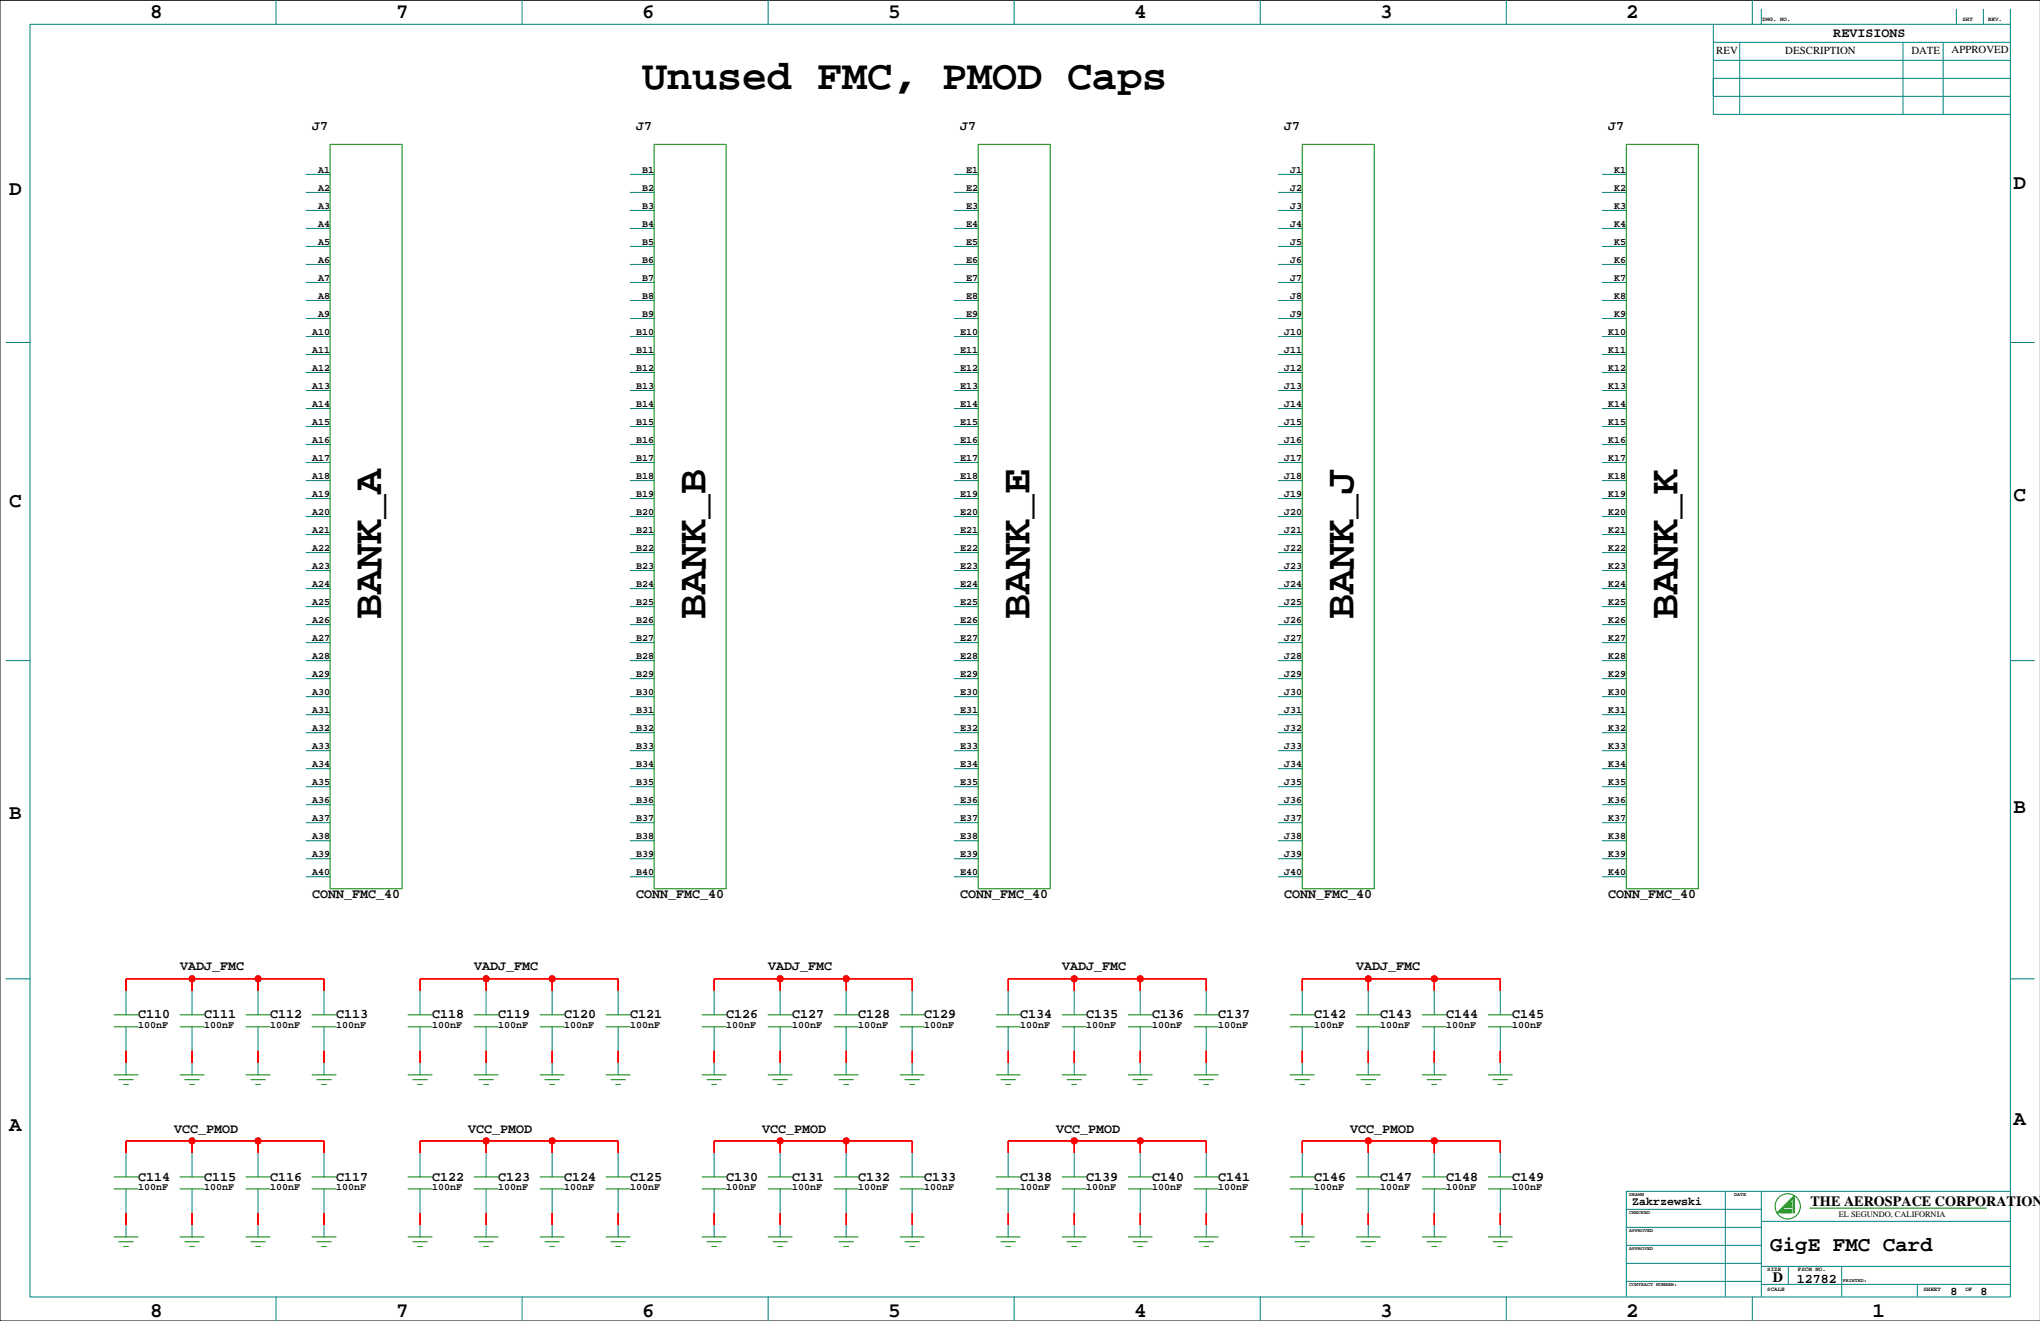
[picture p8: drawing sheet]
<svg xmlns="http://www.w3.org/2000/svg" width="863mm" height="559mm" viewBox="0 0 863 559" stroke-linecap="round" stroke-linejoin="round" font-family="sans-serif">
<path d="M863.3 .1h-863.3v558.7h863.3" fill="none" stroke="#000" stroke-width=".42"/>
<g fill="none" stroke="#008080" stroke-width=".42">
<path d="M12.7 10.3h838v538.3h-838zM116.8 .1v10.2M220.9 .1v10.2M325 .1v10.2M429.2 .1v10.2M533.3 .1v10.2M637.4 .1v10.2M725 17.9v7.6h125.7M725 10.3v7.6h125.7M736.2 18.2v7.3M741.5 .1v10.2M745.3 3.9v6.4"/>
<path d="M805.3 18.2v7.3M822.3 18.2v7.3M827.9 3.9v6.4M839.3 3.9v6.4M850.7 3.9v6.4M725 25.5v7.6h125.7M736.2 25.8v14.7M805.3 25.8v7.3M805.3 33.4v7.4M822.3 25.8v14.7M725 40.8v7.6h125.7M725 40.5v-7.4v7.7h125.7"/>
<path d="M736.2 40.8v7.3M805.3 41v7.4M822.3 40.8v7.3M129.5 73.8h10.2M266.6 73.8h10.2M403.8 73.8h10.1M540.9 73.8h10.2M678 73.8h10.2M129.5 81.4h10.2M129.5 89h10.2M129.5 96.6h10.2M266.6 81.4h10.2"/>
<path d="M266.6 89h10.2M266.6 96.6h10.2M403.8 81.4h10.1M403.8 89h10.1M403.8 96.6h10.1M540.9 81.4h10.2M540.9 89h10.2M540.9 96.6h10.2M678 81.4h10.2M678 89h10.2M678 96.6h10.2M129.5 104.2h10.2"/>
<path d="M129.5 111.9h10.2M129.5 119.5h10.2M266.6 104.2h10.2M266.6 111.9h10.2M266.6 119.5h10.2M403.8 104.2h10.1M403.8 111.9h10.1M403.8 119.5h10.1M540.9 104.2h10.2M540.9 111.9h10.2M540.9 119.5h10.2M678 104.2h10.2"/>
<path d="M678 111.9h10.2M678 119.5h10.2M129.5 127.1h10.2M129.5 134.7h10.2M266.6 127.1h10.2M266.6 134.7h10.2M403.8 127.1h10.1M403.8 134.7h10.1M540.9 127.1h10.2M540.9 134.7h10.2M678 127.1h10.2M678 134.7h10.2"/>
<path d="M2.5 144.9h10.2M129.5 142.3h10.2M129.5 150h10.2M129.5 157.6h10.2M266.6 142.3h10.2M266.6 150h10.2M266.6 157.6h10.2M403.8 142.3h10.1M403.8 150h10.1M403.8 157.6h10.1M540.9 142.3h10.2M540.9 150h10.2"/>
<path d="M540.9 157.6h10.2M678 142.3h10.2M678 150h10.2M678 157.6h10.2M850.7 144.9h10.2M129.5 165.2h10.2M129.5 172.8h10.2M266.6 165.2h10.2M266.6 172.8h10.2M403.8 165.2h10.1M403.8 172.8h10.1M540.9 165.2h10.2"/>
<path d="M540.9 172.8h10.2M678 165.2h10.2M678 172.8h10.2M129.5 180.4h10.2M129.5 188h10.2M129.5 195.7h10.2M266.6 180.4h10.2M266.6 188h10.2M266.6 195.7h10.2M403.8 180.4h10.1M403.8 188h10.1M403.8 195.7h10.1"/>
<path d="M540.9 180.4h10.2M540.9 188h10.2M540.9 195.7h10.2M678 180.4h10.2M678 188h10.2M678 195.7h10.2M129.5 203.3h10.2M129.5 210.9h10.2M129.5 218.5h10.2M266.6 203.3h10.2M266.6 210.9h10.2M266.6 218.5h10.2"/>
<path d="M403.8 203.3h10.1M403.8 210.9h10.1M403.8 218.5h10.1M540.9 203.3h10.2M540.9 210.9h10.2M540.9 218.5h10.2M678 203.3h10.2M678 210.9h10.2M678 218.5h10.2M129.5 226.1h10.2M129.5 233.8h10.2M266.6 226.1h10.2"/>
<path d="M266.6 233.8h10.2M403.8 226.1h10.1M403.8 233.8h10.1M540.9 226.1h10.2M540.9 233.8h10.2M678 226.1h10.2M678 233.8h10.2M129.5 241.4h10.2M129.5 249h10.2M129.5 256.6h10.2M266.6 241.4h10.2M266.6 249h10.2"/>
<path d="M266.6 256.6h10.2M403.8 241.4h10.1M403.8 249h10.1M403.8 256.6h10.1M540.9 241.4h10.2M540.9 249h10.2M540.9 256.6h10.2M678 241.4h10.2M678 249h10.2M678 256.6h10.2M2.5 279.5h10.2M129.5 264.2h10.2"/>
<path d="M129.5 271.8h10.2M129.5 279.5h10.2M266.6 264.2h10.2M266.6 271.8h10.2M266.6 279.5h10.2M403.8 264.2h10.1M403.8 271.8h10.1M403.8 279.5h10.1M540.9 264.2h10.2M540.9 271.8h10.2M540.9 279.5h10.2M678 264.2h10.2"/>
<path d="M678 271.8h10.2M678 279.5h10.2M850.7 279.5h10.2M129.5 287.1h10.2M129.5 294.7h10.2M266.6 287.1h10.2M266.6 294.7h10.2M403.8 287.1h10.1M403.8 294.7h10.1M540.9 287.1h10.2M540.9 294.7h10.2M678 287.1h10.2"/>
<path d="M678 294.7h10.2M129.5 302.3h10.2M129.5 309.9h10.2M129.5 317.6h10.2M266.6 302.3h10.2M266.6 309.9h10.2M266.6 317.6h10.2M403.8 302.3h10.1M403.8 309.9h10.1M403.8 317.6h10.1M540.9 302.3h10.2M540.9 309.9h10.2"/>
<path d="M540.9 317.6h10.2M678 302.3h10.2M678 309.9h10.2M678 317.6h10.2M129.5 325.2h10.2M129.5 332.8h10.2M266.6 325.2h10.2M266.6 332.8h10.2M403.8 325.2h10.1M403.8 332.8h10.1M540.9 325.2h10.2M540.9 332.8h10.2"/>
<path d="M678 325.2h10.2M678 332.8h10.2M129.5 340.4h10.2M129.5 348h10.2M129.5 355.6h10.2M266.6 340.4h10.2M266.6 348h10.2M266.6 355.6h10.2M403.8 340.4h10.1M403.8 348h10.1M403.8 355.6h10.1M540.9 340.4h10.2"/>
<path d="M540.9 348h10.2M540.9 355.6h10.2M678 340.4h10.2M678 348h10.2M678 355.6h10.2M129.5 363.3h10.2M129.5 370.9h10.2M266.6 363.3h10.2M266.6 370.9h10.2M403.8 363.3h10.1M403.8 370.9h10.1M540.9 363.3h10.2"/>
<path d="M540.9 370.9h10.2M678 363.3h10.2M678 370.9h10.2M2.5 414.1h10.2M53.3 419.1v10.2M81.3 419.1v10.2M109.2 419.1v10.2M137.1 419.1v10.2M177.8 419.1v10.2M205.7 419.1v10.2M233.6 419.1v10.2M261.6 419.1v10.2"/>
<path d="M302.2 419.1v10.2M330.1 419.1v10.2M358.1 419.1v10.2M386 419.1v10.2M426.6 419.1v10.2M454.6 419.1v10.2M482.5 419.1v10.2M510.4 419.1v10.2M551.1 419.1v10.2M579 419.1v10.2M606.9 419.1v10.2M634.9 419.1v10.2"/>
<path d="M850.7 414.1h10.2M53.3 434.4v10.1M81.3 434.4v10.1M109.2 434.4v10.1M137.1 434.4v10.1M177.8 434.4v10.1M205.7 434.4v10.1M233.6 434.4v10.1M261.6 434.4v10.1M302.2 434.4v10.1M330.1 434.4v10.1M358.1 434.4v10.1"/>
<path d="M386 434.4v10.1M426.6 434.4v10.1M454.6 434.4v10.1M482.5 434.4v10.1M510.4 434.4v10.1M551.1 434.4v10.1M579 434.4v10.1M606.9 434.4v10.1M634.9 434.4v10.1M53.3 449.6v5.1M81.3 449.6v5.1M109.2 449.6v5.1"/>
<path d="M137.1 449.6v5.1M177.8 449.6v5.1M205.7 449.6v5.1M233.6 449.6v5.1M261.6 449.6v5.1M302.2 449.6v5.1M330.1 449.6v5.1M358.1 449.6v5.1M386 449.6v5.1M426.6 449.6v5.1M454.6 449.6v5.1M482.5 449.6v5.1"/>
<path d="M510.4 449.6v5.1M551.1 449.6v5.1M579 449.6v5.1M606.9 449.6v5.1M634.9 449.6v5.1M53.3 487.7v10.2M81.3 487.7v10.2M109.2 487.7v10.2M137.1 487.7v10.2M177.8 487.7v10.2M205.7 487.7v10.2M233.6 487.7v10.2"/>
<path d="M261.6 487.7v10.2M302.2 487.7v10.2M330.1 487.7v10.2M358.1 487.7v10.2M386 487.7v10.2M426.6 487.7v10.2M454.6 487.7v10.2M482.5 487.7v10.2M510.4 487.7v10.2M551.1 487.7v10.2M579 487.7v10.2M606.9 487.7v10.2"/>
<path d="M634.9 487.7v10.2M53.3 502.9v10.2M53.3 518.2v5M81.3 502.9v10.2M81.3 518.2v5M109.2 502.9v10.2M109.2 518.2v5M137.1 502.9v10.2M137.1 518.2v5M177.8 502.9v10.2M177.8 518.2v5M205.7 502.9v10.2"/>
<path d="M205.7 518.2v5M233.6 502.9v10.2M233.6 518.2v5M261.6 502.9v10.2M261.6 518.2v5M302.2 502.9v10.2M302.2 518.2v5M330.1 502.9v10.2M330.1 518.2v5M358.1 502.9v10.2M358.1 518.2v5M386 502.9v10.2"/>
<path d="M386 518.2v5M426.6 502.9v10.2M426.6 518.2v5M454.6 502.9v10.2M454.6 518.2v5M482.5 502.9v10.2M482.5 518.2v5M510.4 502.9v10.2M510.4 518.2v5M551.1 502.9v10.2M551.1 518.2v5M579 502.9v10.2"/>
<path d="M579 518.2v5M606.9 502.9v10.2M606.9 518.2v5M634.9 502.9v10.2M634.9 518.2v5M688.2 519.2h57.1M688.2 511.6h57.1M730.1 503.9v44.5M745.3 503.9v44.5M745.3 516.6h105.4M850.7 503.9h-162.5v44.5M688.2 534.4h57.1"/>
<path d="M688.2 526.8h57.1M745.3 535.7h105.4M756.7 535.7v7.6M779.3 535.7v12.7M116.8 548.6v10.2M220.9 548.6v10.2M325 548.6v10.2M429.2 548.6v10.2M533.3 548.6v10.2M637.4 548.6v10.2M688.2 542h57.1M741.5 548.6v10.2"/>
<path d="M745.3 543.3h105.4M811.3 543.3v5.1"/>
</g>
<g fill="none" stroke="#008000" stroke-width=".42">
<path d="M139.7 61.1h30.4v314.9h-30.4zM276.8 61.1h30.5v314.9h-30.5zM413.9 61.1h30.5v314.9h-30.5zM551.1 61.1h30.4v314.9h-30.4zM688.2 61.1h30.5v314.9h-30.5zM48.2 434.4h10.2M48.2 429.3h10.2M76.2 434.4h10.1M76.2 429.3h10.1M104.1 434.4h10.2M104.1 429.3h10.2M132.1 434.4h10.1"/>
<path d="M132.1 429.3h10.1M172.7 434.4h10.1M172.7 429.3h10.1M200.6 434.4h10.2M200.6 429.3h10.2M228.5 434.4h10.2M228.5 429.3h10.2M256.5 434.4h10.1M256.5 429.3h10.1M297.1 434.4h10.2M297.1 429.3h10.2M325 434.4h10.2"/>
<path d="M325 429.3h10.2M353 434.4h10.1M353 429.3h10.1M380.9 434.4h10.2M380.9 429.3h10.2M421.5 434.4h10.2M421.5 429.3h10.2M449.5 434.4h10.1M449.5 429.3h10.1M477.4 434.4h10.2M477.4 429.3h10.2M505.3 434.4h10.2"/>
<path d="M505.3 429.3h10.2M546 434.4h10.1M546 429.3h10.1M573.9 434.4h10.2M573.9 429.3h10.2M601.8 434.4h10.2M601.8 429.3h10.2M629.8 434.4h10.1M629.8 429.3h10.1M48.2 454.7h10.2M50.3 456.7h6.1M52.3 458.7h2"/>
<path d="M76.2 454.7h10.1M78.2 456.7h6.1M80.2 458.7h2.1M104.1 454.7h10.2M106.1 456.7h6.1M108.2 458.7h2M132.1 454.7h10.1M134.1 456.7h6.1M136.1 458.7h2M172.7 454.7h10.1M174.7 456.7h6.1M176.7 458.7h2.1"/>
<path d="M200.6 454.7h10.2M202.6 456.7h6.1M204.7 458.7h2M228.5 454.7h10.2M230.6 456.7h6.1M232.6 458.7h2M256.5 454.7h10.1M258.5 456.7h6.1M260.5 458.7h2.1M297.1 454.7h10.2M299.1 456.7h6.1M301.2 458.7h2"/>
<path d="M325 454.7h10.2M327.1 456.7h6.1M329.1 458.7h2M353 454.7h10.1M355 456.7h6.1M357 458.7h2.1M380.9 454.7h10.2M382.9 456.7h6.1M385 458.7h2M421.5 454.7h10.2M423.6 456.7h6.1M425.6 458.7h2"/>
<path d="M449.5 454.7h10.1M451.5 456.7h6.1M453.5 458.7h2.1M477.4 454.7h10.2M479.4 456.7h6.1M481.5 458.7h2M505.3 454.7h10.2M507.4 456.7h6.1M509.4 458.7h2M546 454.7h10.1M548 456.7h6.1M550 458.7h2.1"/>
<path d="M573.9 454.7h10.2M575.9 456.7h6.1M578 458.7h2M601.8 454.7h10.2M603.9 456.7h6.1M605.9 458.7h2M629.8 454.7h10.1M631.8 456.7h6.1M633.8 458.7h2.1M48.2 497.9h10.2M76.2 497.9h10.1M104.1 497.9h10.2"/>
<path d="M132.1 497.9h10.1M172.7 497.9h10.1M200.6 497.9h10.2M228.5 497.9h10.2M256.5 497.9h10.1M297.1 497.9h10.2M325 497.9h10.2M353 497.9h10.1M380.9 497.9h10.2M421.5 497.9h10.2M449.5 497.9h10.1M477.4 497.9h10.2"/>
<path d="M505.3 497.9h10.2M546 497.9h10.1M573.9 497.9h10.2M601.8 497.9h10.2M629.8 497.9h10.1M48.2 502.9h10.2M76.2 502.9h10.1M104.1 502.9h10.2M132.1 502.9h10.1M172.7 502.9h10.1M200.6 502.9h10.2M228.5 502.9h10.2"/>
<path d="M256.5 502.9h10.1M297.1 502.9h10.2M325 502.9h10.2M353 502.9h10.1M380.9 502.9h10.2M421.5 502.9h10.2M449.5 502.9h10.1M477.4 502.9h10.2M505.3 502.9h10.2M546 502.9h10.1M573.9 502.9h10.2M601.8 502.9h10.2"/>
<path d="M629.8 502.9h10.1M765.9 511.1h74.6M48.2 523.2h10.2M50.3 525.3h6.1M52.3 527.3h2M76.2 523.2h10.1M78.2 525.3h6.1M80.2 527.3h2.1M104.1 523.2h10.2M106.1 525.3h6.1M108.2 527.3h2M132.1 523.2h10.1"/>
<path d="M134.1 525.3h6.1M136.1 527.3h2M172.7 523.2h10.1M174.7 525.3h6.1M176.7 527.3h2.1M200.6 523.2h10.2M202.6 525.3h6.1M204.7 527.3h2M228.5 523.2h10.2M230.6 525.3h6.1M232.6 527.3h2M256.5 523.2h10.1"/>
<path d="M258.5 525.3h6.1M260.5 527.3h2.1M297.1 523.2h10.2M299.1 525.3h6.1M301.2 527.3h2M325 523.2h10.2M327.1 525.3h6.1M329.1 527.3h2M353 523.2h10.1M355 525.3h6.1M357 527.3h2.1M380.9 523.2h10.2"/>
<path d="M382.9 525.3h6.1M385 527.3h2M421.5 523.2h10.2M423.6 525.3h6.1M425.6 527.3h2M449.5 523.2h10.1M451.5 525.3h6.1M453.5 527.3h2.1M477.4 523.2h10.2M479.4 525.3h6.1M481.5 527.3h2M505.3 523.2h10.2"/>
<path d="M507.4 525.3h6.1M509.4 527.3h2M546 523.2h10.1M548 525.3h6.1M550 527.3h2.1M573.9 523.2h10.2M575.9 525.3h6.1M578 527.3h2M601.8 523.2h10.2M603.9 525.3h6.1M605.9 527.3h2M629.8 523.2h10.1"/>
<path d="M631.8 525.3h6.1M633.8 527.3h2.1"/>
<circle cx="756.5" cy="510.3" r="5.3"/>
</g>
<g fill="#f00" stroke="#f00" stroke-width=".42">
<path d="M53.3 444.5v5.1z" fill-rule="evenodd"/>
<path d="M81.3 444.5v5.1z" fill-rule="evenodd"/>
<path d="M109.2 444.5v5.1z" fill-rule="evenodd"/>
<path d="M137.1 444.5v5.1z" fill-rule="evenodd"/>
<path d="M137.1 414.1v5z" fill-rule="evenodd"/>
<path d="M109.2 414.1h27.9z" fill-rule="evenodd"/>
<path d="M109.2 414.1v5z" fill-rule="evenodd"/>
<path d="M81.3 414.1h27.9z" fill-rule="evenodd"/>
<path d="M81.3 414.1v5z" fill-rule="evenodd"/>
<path d="M53.3 414.1h28z" fill-rule="evenodd"/>
<path d="M53.3 414.1v5z" fill-rule="evenodd"/>
<path d="M53.3 513.1v5.1z" fill-rule="evenodd"/>
<path d="M81.3 513.1v5.1z" fill-rule="evenodd"/>
<path d="M109.2 513.1v5.1z" fill-rule="evenodd"/>
<path d="M137.1 513.1v5.1z" fill-rule="evenodd"/>
<path d="M109.2 482.6v5.1z" fill-rule="evenodd"/>
<path d="M137.1 482.6v5.1z" fill-rule="evenodd"/>
<path d="M109.2 482.6h27.9z" fill-rule="evenodd"/>
<path d="M81.3 482.6h27.9z" fill-rule="evenodd"/>
<path d="M53.3 482.6v5.1z" fill-rule="evenodd"/>
<path d="M53.3 482.6h28z" fill-rule="evenodd"/>
<path d="M81.3 482.6v5.1z" fill-rule="evenodd"/>
<path d="M177.8 444.5v5.1z" fill-rule="evenodd"/>
<path d="M205.7 444.5v5.1z" fill-rule="evenodd"/>
<path d="M233.6 444.5v5.1z" fill-rule="evenodd"/>
<path d="M261.6 444.5v5.1z" fill-rule="evenodd"/>
<path d="M205.7 414.1v5z" fill-rule="evenodd"/>
<path d="M233.6 414.1v5z" fill-rule="evenodd"/>
<path d="M261.6 414.1v5z" fill-rule="evenodd"/>
<path d="M233.6 414.1h28z" fill-rule="evenodd"/>
<path d="M205.7 414.1h27.9z" fill-rule="evenodd"/>
<path d="M177.8 414.1h27.9z" fill-rule="evenodd"/>
<path d="M177.8 414.1v5z" fill-rule="evenodd"/>
<path d="M177.8 513.1v5.1z" fill-rule="evenodd"/>
<path d="M205.7 513.1v5.1z" fill-rule="evenodd"/>
<path d="M233.6 513.1v5.1z" fill-rule="evenodd"/>
<path d="M261.6 513.1v5.1z" fill-rule="evenodd"/>
<path d="M177.8 482.6v5.1z" fill-rule="evenodd"/>
<path d="M177.8 482.6h27.9z" fill-rule="evenodd"/>
<path d="M261.6 482.6v5.1z" fill-rule="evenodd"/>
<path d="M233.6 482.6h28z" fill-rule="evenodd"/>
<path d="M233.6 482.6v5.1z" fill-rule="evenodd"/>
<path d="M205.7 482.6h27.9z" fill-rule="evenodd"/>
<path d="M205.7 482.6v5.1z" fill-rule="evenodd"/>
<path d="M302.2 444.5v5.1z" fill-rule="evenodd"/>
<path d="M330.1 444.5v5.1z" fill-rule="evenodd"/>
<path d="M358.1 444.5v5.1z" fill-rule="evenodd"/>
<path d="M386 444.5v5.1z" fill-rule="evenodd"/>
<path d="M386 414.1v5z" fill-rule="evenodd"/>
<path d="M358.1 414.1h27.9z" fill-rule="evenodd"/>
<path d="M358.1 414.1v5z" fill-rule="evenodd"/>
<path d="M330.1 414.1h28z" fill-rule="evenodd"/>
<path d="M330.1 414.1v5z" fill-rule="evenodd"/>
<path d="M302.2 414.1h27.9z" fill-rule="evenodd"/>
<path d="M302.2 414.1v5z" fill-rule="evenodd"/>
<path d="M302.2 513.1v5.1z" fill-rule="evenodd"/>
<path d="M330.1 513.1v5.1z" fill-rule="evenodd"/>
<path d="M358.1 513.1v5.1z" fill-rule="evenodd"/>
<path d="M386 513.1v5.1z" fill-rule="evenodd"/>
<path d="M358.1 482.6v5.1z" fill-rule="evenodd"/>
<path d="M386 482.6v5.1z" fill-rule="evenodd"/>
<path d="M358.1 482.6h27.9z" fill-rule="evenodd"/>
<path d="M330.1 482.6h28z" fill-rule="evenodd"/>
<path d="M302.2 482.6v5.1z" fill-rule="evenodd"/>
<path d="M302.2 482.6h27.9z" fill-rule="evenodd"/>
<path d="M330.1 482.6v5.1z" fill-rule="evenodd"/>
<path d="M426.6 444.5v5.1z" fill-rule="evenodd"/>
<path d="M454.6 444.5v5.1z" fill-rule="evenodd"/>
<path d="M482.5 444.5v5.1z" fill-rule="evenodd"/>
<path d="M510.4 444.5v5.1z" fill-rule="evenodd"/>
<path d="M454.6 414.1v5z" fill-rule="evenodd"/>
<path d="M482.5 414.1v5z" fill-rule="evenodd"/>
<path d="M510.4 414.1v5z" fill-rule="evenodd"/>
<path d="M482.5 414.1h27.9z" fill-rule="evenodd"/>
<path d="M454.6 414.1h27.9z" fill-rule="evenodd"/>
<path d="M426.6 414.1h28z" fill-rule="evenodd"/>
<path d="M426.6 414.1v5z" fill-rule="evenodd"/>
<path d="M426.6 513.1v5.1z" fill-rule="evenodd"/>
<path d="M454.6 513.1v5.1z" fill-rule="evenodd"/>
<path d="M482.5 513.1v5.1z" fill-rule="evenodd"/>
<path d="M510.4 513.1v5.1z" fill-rule="evenodd"/>
<path d="M426.6 482.6v5.1z" fill-rule="evenodd"/>
<path d="M426.6 482.6h28z" fill-rule="evenodd"/>
<path d="M510.4 482.6v5.1z" fill-rule="evenodd"/>
<path d="M482.5 482.6h27.9z" fill-rule="evenodd"/>
<path d="M482.5 482.6v5.1z" fill-rule="evenodd"/>
<path d="M454.6 482.6h27.9z" fill-rule="evenodd"/>
<path d="M454.6 482.6v5.1z" fill-rule="evenodd"/>
<path d="M551.1 444.5v5.1z" fill-rule="evenodd"/>
<path d="M579 444.5v5.1z" fill-rule="evenodd"/>
<path d="M606.9 444.5v5.1z" fill-rule="evenodd"/>
<path d="M634.9 444.5v5.1z" fill-rule="evenodd"/>
<path d="M606.9 414.1v5z" fill-rule="evenodd"/>
<path d="M579 414.1v5z" fill-rule="evenodd"/>
<path d="M551.1 414.1v5z" fill-rule="evenodd"/>
<path d="M551.1 414.1h27.9z" fill-rule="evenodd"/>
<path d="M579 414.1h27.9z" fill-rule="evenodd"/>
<path d="M606.9 414.1h28z" fill-rule="evenodd"/>
<path d="M634.9 414.1v5z" fill-rule="evenodd"/>
<path d="M551.1 513.1v5.1z" fill-rule="evenodd"/>
<path d="M579 513.1v5.1z" fill-rule="evenodd"/>
<path d="M606.9 513.1v5.1z" fill-rule="evenodd"/>
<path d="M634.9 513.1v5.1z" fill-rule="evenodd"/>
<path d="M634.9 482.6v5.1z" fill-rule="evenodd"/>
<path d="M606.9 482.6h28z" fill-rule="evenodd"/>
<path d="M551.1 482.6v5.1z" fill-rule="evenodd"/>
<path d="M551.1 482.6h27.9z" fill-rule="evenodd"/>
<path d="M579 482.6v5.1z" fill-rule="evenodd"/>
<path d="M579 482.6h27.9z" fill-rule="evenodd"/>
<path d="M606.9 482.6v5.1z" fill-rule="evenodd"/>
<circle cx="109.2" cy="414.1" r="1.27"/>
<circle cx="81.3" cy="414.1" r="1.27"/>
<circle cx="109.2" cy="482.6" r="1.27"/>
<circle cx="81.3" cy="482.6" r="1.27"/>
<circle cx="233.6" cy="414.1" r="1.27"/>
<circle cx="205.7" cy="414.1" r="1.27"/>
<circle cx="233.6" cy="482.6" r="1.27"/>
<circle cx="205.7" cy="482.6" r="1.27"/>
<circle cx="358.1" cy="414.1" r="1.27"/>
<circle cx="330.1" cy="414.1" r="1.27"/>
<circle cx="358.1" cy="482.6" r="1.27"/>
<circle cx="330.1" cy="482.6" r="1.27"/>
<circle cx="482.5" cy="414.1" r="1.27"/>
<circle cx="454.6" cy="414.1" r="1.27"/>
<circle cx="482.5" cy="482.6" r="1.27"/>
<circle cx="454.6" cy="482.6" r="1.27"/>
<circle cx="579" cy="414.1" r="1.27"/>
<circle cx="606.9" cy="414.1" r="1.27"/>
<circle cx="579" cy="482.6" r="1.27"/>
<circle cx="606.9" cy="482.6" r="1.27"/>
</g>
<g fill="none" stroke="#f00" stroke-width=".42">
<path d="M53.3 419.1v-5h83.8v5M81.3 414.1v5M109.2 414.1v5M177.8 419.1v-5h83.8v5M205.7 414.1v5M233.6 414.1v5M302.2 419.1v-5h83.8v5M330.1 414.1v5M358.1 414.1v5M426.6 419.1v-5h83.8v5M454.6 414.1v5M482.5 414.1v5"/>
<path d="M551.1 419.1v-5h83.8v5M579 414.1v5M606.9 414.1v5M53.3 444.5v5.1M81.3 444.5v5.1M109.2 444.5v5.1M137.1 444.5v5.1M177.8 444.5v5.1M205.7 444.5v5.1M233.6 444.5v5.1M261.6 444.5v5.1M302.2 444.5v5.1"/>
<path d="M330.1 444.5v5.1M358.1 444.5v5.1M386 444.5v5.1M426.6 444.5v5.1M454.6 444.5v5.1M482.5 444.5v5.1M510.4 444.5v5.1M551.1 444.5v5.1M579 444.5v5.1M606.9 444.5v5.1M634.9 444.5v5.1M53.3 487.7v-5.1h83.8v5.1"/>
<path d="M81.3 482.6v5.1M109.2 482.6v5.1M177.8 487.7v-5.1h83.8v5.1M205.7 482.6v5.1M233.6 482.6v5.1M302.2 487.7v-5.1h83.8v5.1M330.1 482.6v5.1M358.1 482.6v5.1M426.6 487.7v-5.1h83.8v5.1M454.6 482.6v5.1M482.5 482.6v5.1M551.1 487.7v-5.1h83.8v5.1"/>
<path d="M579 482.6v5.1M606.9 482.6v5.1M53.3 513.1v5.1M81.3 513.1v5.1M109.2 513.1v5.1M137.1 513.1v5.1M177.8 513.1v5.1M205.7 513.1v5.1M233.6 513.1v5.1M261.6 513.1v5.1M302.2 513.1v5.1M330.1 513.1v5.1"/>
<path d="M358.1 513.1v5.1M386 513.1v5.1M426.6 513.1v5.1M454.6 513.1v5.1M482.5 513.1v5.1M510.4 513.1v5.1M551.1 513.1v5.1M579 513.1v5.1M606.9 513.1v5.1M634.9 513.1v5.1"/>
<circle cx="81.3" cy="414.1" r="1.27"/>
<circle cx="109.2" cy="414.1" r="1.27"/>
<circle cx="205.7" cy="414.1" r="1.27"/>
<circle cx="233.6" cy="414.1" r="1.27"/>
<circle cx="330.1" cy="414.1" r="1.27"/>
<circle cx="358.1" cy="414.1" r="1.27"/>
<circle cx="454.6" cy="414.1" r="1.27"/>
<circle cx="482.5" cy="414.1" r="1.27"/>
<circle cx="579" cy="414.1" r="1.27"/>
<circle cx="606.9" cy="414.1" r="1.27"/>
<circle cx="81.3" cy="482.6" r="1.27"/>
<circle cx="109.2" cy="482.6" r="1.27"/>
<circle cx="205.7" cy="482.6" r="1.27"/>
<circle cx="233.6" cy="482.6" r="1.27"/>
<circle cx="330.1" cy="482.6" r="1.27"/>
<circle cx="358.1" cy="482.6" r="1.27"/>
<circle cx="454.6" cy="482.6" r="1.27"/>
<circle cx="482.5" cy="482.6" r="1.27"/>
<circle cx="579" cy="482.6" r="1.27"/>
<circle cx="606.9" cy="482.6" r="1.27"/>
</g>
<g fill="#008000" stroke="#008000" stroke-width=".42">
<path d="M755.5 510.8l2.5-2.3v2.3z" fill-rule="evenodd"/>
<path d="M753.4 513.1l1.6-1.5h3v1.5z" fill-rule="evenodd"/>
<path d="M759.3 505.7v7.4h-.5v-6.1l-6.1 6.1h-.8z" fill-rule="evenodd"/>
</g>
<g font-size="17.6">
<text x="271.7" y="37.6">Unused FMC, PMOD Caps</text>
<text x="161.4" y="261.7" transform="rotate(-90 161.4 261.7)">BANK_A</text>
<text x="298.5" y="261.7" transform="rotate(-90 298.5 261.7)">BANK_B</text>
<text x="435.6" y="261.7" transform="rotate(-90 435.6 261.7)">BANK_E</text>
<text x="572.7" y="261.7" transform="rotate(-90 572.7 261.7)">BANK_J</text>
<text x="709.9" y="261.7" transform="rotate(-90 709.9 261.7)">BANK_K</text>
</g>
<g font-size="8.8">
<text x="63.5" y="7.4">8</text>
<text x="167.6" y="7.4">7</text>
<text x="271.7" y="7.4">6</text>
<text x="375.8" y="7.4">5</text>
<text x="480" y="7.4">4</text>
<text x="584.1" y="7.4">3</text>
<text x="688.2" y="7.4">2</text>
<text x="3.8" y="82.4">D</text>
<text x="852" y="79.8">D</text>
<text x="3.8" y="214.4">C</text>
<text x="852" y="211.9">C</text>
<text x="3.8" y="346.5">B</text>
<text x="852" y="343.9">B</text>
<text x="3.8" y="478.5">A</text>
<text x="852" y="476">A</text>
<text x="749.1" y="529.3">GigE FMC Card</text>
<text x="63.5" y="557.2">8</text>
<text x="167.6" y="557.2">7</text>
<text x="271.7" y="557.2">6</text>
<text x="375.8" y="557.2">5</text>
<text x="480" y="557.2">4</text>
<text x="584.1" y="557.2">3</text>
<text x="688.2" y="557.2">2</text>
<text x="792.3" y="557.2">1</text>
</g>
<g font-size="6">
<text x="766.1" y="510">THE AEROSPACE CORPORATION</text>
<text x="750.1" y="542.5">D</text>
</g>
<g font-size="5.6">
<text x="775.8" y="15.6">REVISIONS</text>
<text x="132" y="55">J7</text>
<text x="269.2" y="55">J7</text>
<text x="406.3" y="55">J7</text>
<text x="543.4" y="55">J7</text>
<text x="680.6" y="55">J7</text>
<text x="132" y="380">CONN_FMC_40</text>
<text x="269.2" y="380">CONN_FMC_40</text>
<text x="406.3" y="380">CONN_FMC_40</text>
<text x="543.4" y="380">CONN_FMC_40</text>
<text x="680.6" y="380">CONN_FMC_40</text>
<text x="76.2" y="410.5">VADJ_FMC</text>
<text x="200.6" y="410.5">VADJ_FMC</text>
<text x="325" y="410.5">VADJ_FMC</text>
<text x="449.5" y="410.5">VADJ_FMC</text>
<text x="573.9" y="410.5">VADJ_FMC</text>
<text x="58.4" y="430.8">C110</text>
<text x="86.3" y="430.8">C111</text>
<text x="114.3" y="430.8">C112</text>
<text x="142.2" y="430.8">C113</text>
<text x="182.8" y="430.8">C118</text>
<text x="210.8" y="430.8">C119</text>
<text x="238.7" y="430.8">C120</text>
<text x="266.6" y="430.8">C121</text>
<text x="307.3" y="430.8">C126</text>
<text x="335.2" y="430.8">C127</text>
<text x="363.1" y="430.8">C128</text>
<text x="391.1" y="430.8">C129</text>
<text x="431.7" y="430.8">C134</text>
<text x="459.6" y="430.8">C135</text>
<text x="487.6" y="430.8">C136</text>
<text x="515.5" y="430.8">C137</text>
<text x="556.1" y="430.8">C142</text>
<text x="584.1" y="430.8">C143</text>
<text x="612" y="430.8">C144</text>
<text x="639.9" y="430.8">C145</text>
<text x="73.6" y="479.1">VCC_PMOD</text>
<text x="198.1" y="479.1">VCC_PMOD</text>
<text x="322.5" y="479.1">VCC_PMOD</text>
<text x="446.9" y="479.1">VCC_PMOD</text>
<text x="571.4" y="479.1">VCC_PMOD</text>
<text x="58.4" y="499.4">C114</text>
<text x="86.3" y="499.4">C115</text>
<text x="114.3" y="499.4">C116</text>
<text x="142.2" y="499.4">C117</text>
<text x="182.8" y="499.4">C122</text>
<text x="210.8" y="499.4">C123</text>
<text x="238.7" y="499.4">C124</text>
<text x="266.6" y="499.4">C125</text>
<text x="307.3" y="499.4">C130</text>
<text x="335.2" y="499.4">C131</text>
<text x="363.1" y="499.4">C132</text>
<text x="391.1" y="499.4">C133</text>
<text x="431.7" y="499.4">C138</text>
<text x="459.6" y="499.4">C139</text>
<text x="487.6" y="499.4">C140</text>
<text x="515.5" y="499.4">C141</text>
<text x="556.1" y="499.4">C146</text>
<text x="584.1" y="499.4">C147</text>
<text x="612" y="499.4">C148</text>
<text x="639.9" y="499.4">C149</text>
<text x="760.3" y="542.8">12782</text>
</g>
<g font-size="4.9">
<text x="690.7" y="509.7">Zakrzewski</text>
<text x="825.3" y="547.8">8</text>
<text x="838" y="547.8">8</text>
</g>
<g font-size="4.6">
<text x="726.3" y="22.7">REV</text>
<text x="755.5" y="22.7">DESCRIPTION</text>
<text x="808.8" y="22.7">DATE</text>
<text x="825.8" y="22.4">APPROVED</text>
</g>
<g font-size="4.2">
<text x="134.6" y="73">A1</text>
<text x="271.7" y="73">B1</text>
<text x="408.8" y="73">E1</text>
<text x="546" y="73">J1</text>
<text x="683.1" y="73">K1</text>
<text x="134.6" y="80.6">A2</text>
<text x="271.7" y="80.6">B2</text>
<text x="408.8" y="80.6">E2</text>
<text x="546" y="80.6">J2</text>
<text x="683.1" y="80.6">K2</text>
<text x="134.6" y="88.3">A3</text>
<text x="271.7" y="88.3">B3</text>
<text x="408.8" y="88.3">E3</text>
<text x="546" y="88.3">J3</text>
<text x="683.1" y="88.3">K3</text>
<text x="134.6" y="95.9">A4</text>
<text x="271.7" y="95.9">B4</text>
<text x="408.8" y="95.9">E4</text>
<text x="546" y="95.9">J4</text>
<text x="683.1" y="95.9">K4</text>
<text x="134.6" y="103.5">A5</text>
<text x="271.7" y="103.5">B5</text>
<text x="408.8" y="103.5">E5</text>
<text x="546" y="103.5">J5</text>
<text x="683.1" y="103.5">K5</text>
<text x="134.6" y="111.1">A6</text>
<text x="271.7" y="111.1">B6</text>
<text x="408.8" y="111.1">E6</text>
<text x="546" y="111.1">J6</text>
<text x="683.1" y="111.1">K6</text>
<text x="134.6" y="118.7">A7</text>
<text x="271.7" y="118.7">B7</text>
<text x="408.8" y="118.7">E7</text>
<text x="546" y="118.7">J7</text>
<text x="683.1" y="118.7">K7</text>
<text x="134.6" y="126.3">A8</text>
<text x="271.7" y="126.3">B8</text>
<text x="408.8" y="126.3">E8</text>
<text x="546" y="126.3">J8</text>
<text x="683.1" y="126.3">K8</text>
<text x="134.6" y="134">A9</text>
<text x="271.7" y="134">B9</text>
<text x="408.8" y="134">E9</text>
<text x="546" y="134">J9</text>
<text x="683.1" y="134">K9</text>
<text x="132" y="141.6">A10</text>
<text x="269.2" y="141.6">B10</text>
<text x="406.3" y="141.6">E10</text>
<text x="543.4" y="141.6">J10</text>
<text x="680.6" y="141.6">K10</text>
<text x="132" y="149.2">A11</text>
<text x="269.2" y="149.2">B11</text>
<text x="406.3" y="149.2">E11</text>
<text x="543.4" y="149.2">J11</text>
<text x="680.6" y="149.2">K11</text>
<text x="132" y="156.8">A12</text>
<text x="269.2" y="156.8">B12</text>
<text x="406.3" y="156.8">E12</text>
<text x="543.4" y="156.8">J12</text>
<text x="680.6" y="156.8">K12</text>
<text x="132" y="164.4">A13</text>
<text x="269.2" y="164.4">B13</text>
<text x="406.3" y="164.4">E13</text>
<text x="543.4" y="164.4">J13</text>
<text x="680.6" y="164.4">K13</text>
<text x="132" y="172.1">A14</text>
<text x="269.2" y="172.1">B14</text>
<text x="406.3" y="172.1">E14</text>
<text x="543.4" y="172.1">J14</text>
<text x="680.6" y="172.1">K14</text>
<text x="132" y="179.7">A15</text>
<text x="269.2" y="179.7">B15</text>
<text x="406.3" y="179.7">E15</text>
<text x="543.4" y="179.7">J15</text>
<text x="680.6" y="179.7">K15</text>
<text x="132" y="187.3">A16</text>
<text x="269.2" y="187.3">B16</text>
<text x="406.3" y="187.3">E16</text>
<text x="543.4" y="187.3">J16</text>
<text x="680.6" y="187.3">K16</text>
<text x="132" y="194.9">A17</text>
<text x="269.2" y="194.9">B17</text>
<text x="406.3" y="194.9">E17</text>
<text x="543.4" y="194.9">J17</text>
<text x="680.6" y="194.9">K17</text>
<text x="132" y="202.5">A18</text>
<text x="269.2" y="202.5">B18</text>
<text x="406.3" y="202.5">E18</text>
<text x="543.4" y="202.5">J18</text>
<text x="680.6" y="202.5">K18</text>
<text x="132" y="210.1">A19</text>
<text x="269.2" y="210.1">B19</text>
<text x="406.3" y="210.1">E19</text>
<text x="543.4" y="210.1">J19</text>
<text x="680.6" y="210.1">K19</text>
<text x="132" y="217.8">A20</text>
<text x="269.2" y="217.8">B20</text>
<text x="406.3" y="217.8">E20</text>
<text x="543.4" y="217.8">J20</text>
<text x="680.6" y="217.8">K20</text>
<text x="132" y="225.4">A21</text>
<text x="269.2" y="225.4">B21</text>
<text x="406.3" y="225.4">E21</text>
<text x="543.4" y="225.4">J21</text>
<text x="680.6" y="225.4">K21</text>
<text x="132" y="233">A22</text>
<text x="269.2" y="233">B22</text>
<text x="406.3" y="233">E22</text>
<text x="543.4" y="233">J22</text>
<text x="680.6" y="233">K22</text>
<text x="132" y="240.6">A23</text>
<text x="269.2" y="240.6">B23</text>
<text x="406.3" y="240.6">E23</text>
<text x="543.4" y="240.6">J23</text>
<text x="680.6" y="240.6">K23</text>
<text x="132" y="248.2">A24</text>
<text x="269.2" y="248.2">B24</text>
<text x="406.3" y="248.2">E24</text>
<text x="543.4" y="248.2">J24</text>
<text x="680.6" y="248.2">K24</text>
<text x="132" y="255.9">A25</text>
<text x="269.2" y="255.9">B25</text>
<text x="406.3" y="255.9">E25</text>
<text x="543.4" y="255.9">J25</text>
<text x="680.6" y="255.9">K25</text>
<text x="132" y="263.5">A26</text>
<text x="269.2" y="263.5">B26</text>
<text x="406.3" y="263.5">E26</text>
<text x="543.4" y="263.5">J26</text>
<text x="680.6" y="263.5">K26</text>
<text x="132" y="271.1">A27</text>
<text x="269.2" y="271.1">B27</text>
<text x="406.3" y="271.1">E27</text>
<text x="543.4" y="271.1">J27</text>
<text x="680.6" y="271.1">K27</text>
<text x="132" y="278.7">A28</text>
<text x="269.2" y="278.7">B28</text>
<text x="406.3" y="278.7">E28</text>
<text x="543.4" y="278.7">J28</text>
<text x="680.6" y="278.7">K28</text>
<text x="132" y="286.3">A29</text>
<text x="269.2" y="286.3">B29</text>
<text x="406.3" y="286.3">E29</text>
<text x="543.4" y="286.3">J29</text>
<text x="680.6" y="286.3">K29</text>
<text x="132" y="293.9">A30</text>
<text x="269.2" y="293.9">B30</text>
<text x="406.3" y="293.9">E30</text>
<text x="543.4" y="293.9">J30</text>
<text x="680.6" y="293.9">K30</text>
<text x="132" y="301.6">A31</text>
<text x="269.2" y="301.6">B31</text>
<text x="406.3" y="301.6">E31</text>
<text x="543.4" y="301.6">J31</text>
<text x="680.6" y="301.6">K31</text>
<text x="132" y="309.2">A32</text>
<text x="269.2" y="309.2">B32</text>
<text x="406.3" y="309.2">E32</text>
<text x="543.4" y="309.2">J32</text>
<text x="680.6" y="309.2">K32</text>
<text x="132" y="316.8">A33</text>
<text x="269.2" y="316.8">B33</text>
<text x="406.3" y="316.8">E33</text>
<text x="543.4" y="316.8">J33</text>
<text x="680.6" y="316.8">K33</text>
<text x="132" y="324.4">A34</text>
<text x="269.2" y="324.4">B34</text>
<text x="406.3" y="324.4">E34</text>
<text x="543.4" y="324.4">J34</text>
<text x="680.6" y="324.4">K34</text>
<text x="132" y="332">A35</text>
<text x="269.2" y="332">B35</text>
<text x="406.3" y="332">E35</text>
<text x="543.4" y="332">J35</text>
<text x="680.6" y="332">K35</text>
<text x="132" y="339.7">A36</text>
<text x="269.2" y="339.7">B36</text>
<text x="406.3" y="339.7">E36</text>
<text x="543.4" y="339.7">J36</text>
<text x="680.6" y="339.7">K36</text>
<text x="132" y="347.3">A37</text>
<text x="269.2" y="347.3">B37</text>
<text x="406.3" y="347.3">E37</text>
<text x="543.4" y="347.3">J37</text>
<text x="680.6" y="347.3">K37</text>
<text x="132" y="354.9">A38</text>
<text x="269.2" y="354.9">B38</text>
<text x="406.3" y="354.9">E38</text>
<text x="543.4" y="354.9">J38</text>
<text x="680.6" y="354.9">K38</text>
<text x="132" y="362.5">A39</text>
<text x="269.2" y="362.5">B39</text>
<text x="406.3" y="362.5">E39</text>
<text x="543.4" y="362.5">J39</text>
<text x="680.6" y="362.5">K39</text>
<text x="132" y="370.1">A40</text>
<text x="269.2" y="370.1">B40</text>
<text x="406.3" y="370.1">E40</text>
<text x="543.4" y="370.1">J40</text>
<text x="680.6" y="370.1">K40</text>
<text x="58.4" y="434.8">100nF</text>
<text x="86.3" y="434.8">100nF</text>
<text x="114.3" y="434.8">100nF</text>
<text x="142.2" y="434.8">100nF</text>
<text x="182.8" y="434.8">100nF</text>
<text x="210.8" y="434.8">100nF</text>
<text x="238.7" y="434.8">100nF</text>
<text x="266.6" y="434.8">100nF</text>
<text x="307.3" y="434.8">100nF</text>
<text x="335.2" y="434.8">100nF</text>
<text x="363.1" y="434.8">100nF</text>
<text x="391.1" y="434.8">100nF</text>
<text x="431.7" y="434.8">100nF</text>
<text x="459.6" y="434.8">100nF</text>
<text x="487.6" y="434.8">100nF</text>
<text x="515.5" y="434.8">100nF</text>
<text x="556.1" y="434.8">100nF</text>
<text x="584.1" y="434.8">100nF</text>
<text x="612" y="434.8">100nF</text>
<text x="639.9" y="434.8">100nF</text>
<text x="58.4" y="503.4">100nF</text>
<text x="86.3" y="503.4">100nF</text>
<text x="114.3" y="503.4">100nF</text>
<text x="142.2" y="503.4">100nF</text>
<text x="182.8" y="503.4">100nF</text>
<text x="210.8" y="503.4">100nF</text>
<text x="238.7" y="503.4">100nF</text>
<text x="266.6" y="503.4">100nF</text>
<text x="307.3" y="503.4">100nF</text>
<text x="335.2" y="503.4">100nF</text>
<text x="363.1" y="503.4">100nF</text>
<text x="391.1" y="503.4">100nF</text>
<text x="431.7" y="503.4">100nF</text>
<text x="459.6" y="503.4">100nF</text>
<text x="487.6" y="503.4">100nF</text>
<text x="515.5" y="503.4">100nF</text>
<text x="556.1" y="503.4">100nF</text>
<text x="584.1" y="503.4">100nF</text>
<text x="612" y="503.4">100nF</text>
<text x="639.9" y="503.4">100nF</text>
</g>
<text font-size="3.5" x="778.1" y="515">EL SEGUNDO, CALIFORNIA</text>
<g font-size="2.5">
<text x="745.8" y="9.1">DWG. NO.</text>
<text x="830.4" y="9.1">SHT</text>
<text x="841.3" y="9.1">REV.</text>
<text x="747.9" y="537.8">SIZE</text>
<text x="760.8" y="537.8">FSCM NO.</text>
<text x="747.9" y="546.2">SCALE</text>
<text x="813.9" y="546.2">SHEET</text>
<text x="831.7" y="546.2">OF</text>
</g>
<g font-size="2.1">
<text x="689.5" y="506.1">DRAWN</text>
<text x="733.9" y="506.1">DATE</text>
<text x="689.5" y="513.7">CHECKED</text>
<text x="689.5" y="521.3">APPROVED</text>
<text x="689.5" y="529">APPROVED</text>
<text x="689.5" y="544.2">CONTRACT NUMBER:</text>
<text x="779.9" y="542.2">PRINTED:</text>
</g>
</svg>
